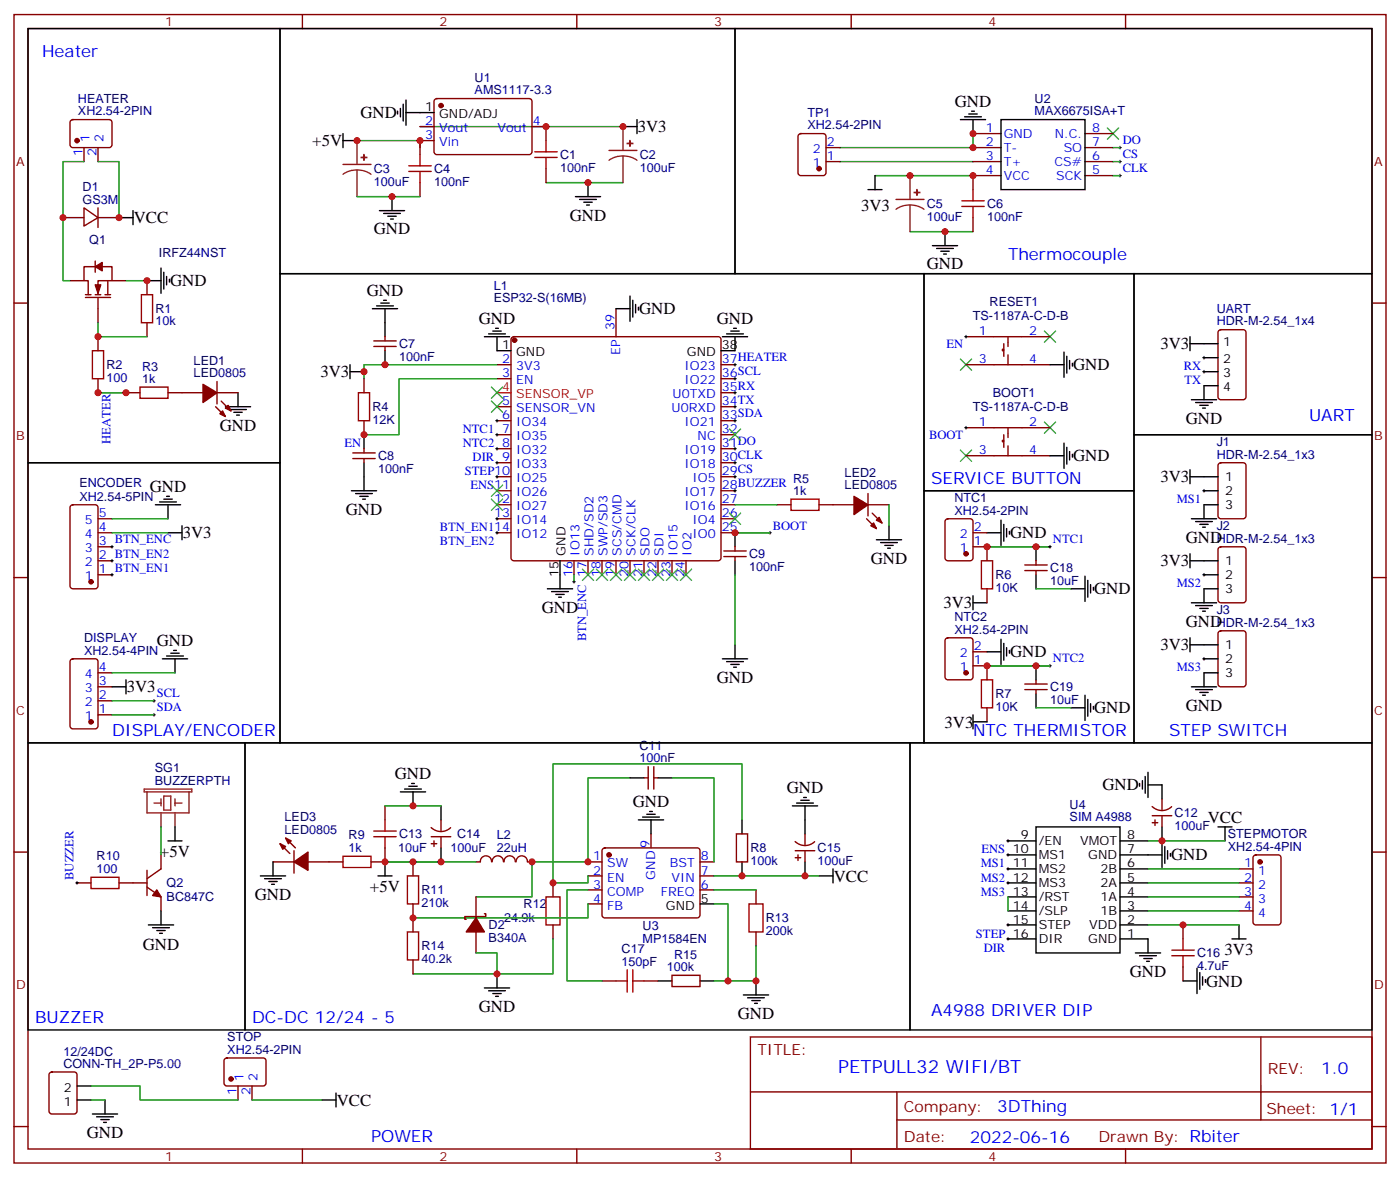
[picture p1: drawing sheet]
<svg xmlns="http://www.w3.org/2000/svg" width="353mm" height="297mm" viewBox="0 0 353 297" stroke-linecap="round" stroke-linejoin="round" font-family="sans-serif">
<g fill="none" stroke="#870000" stroke-width=".35">
<path d="M3.5 3.7h345.7v289.2h-345.7zM7.1 7.2h338.6v282.2h-338.6zM76.2 3.7v3.5M145.3 3.7v3.5M214.5 3.7v3.5M283.6 3.7v3.5M17.9 30.3l.4-.2h9.2a.71 .71 0 0 1 .7 .7v5.7l-.4 .6-9.5 .1-.5-.3-.2-.4v-5.7zM21.2 37.2v3.5M24.7 37.2v3.5M105.8 31.9h3.6M109.4 35.4h-3.6v3.5M109.6 25l.5-.2h23.2a.71 .71 0 0 1 .8 .7v12.7l-.5 .7h-23.5l-.5-.2-.2-.5v-12.7z"/>
<path d="M134.1 31.9h3.5v3.5M201.3 33.9l.5-.2h5.6a.71 .71 0 0 1 .7 .7v9.4l-.7 .4h-5.6l-.5-.2-.2-.5v-9.1zM208.1 37.2h3.6M245.2 33.7h7M245.2 37.2h7M273.4 33.7h7.1M273.4 37.2h7.1M15.9 54.8h5.3M21.2 52.4l3.5 2.4-3.5 2.1zM24.7 52.4v4.9M24.7 54.8h5.3M105.8 46v3.5"/>
<path d="M137.6 42.5v3.5M208.1 40.7h3.6M245.2 54.8v3.5M245.2 40.7h7M252.2 44.2h-7v3.6M273.4 40.7h7.1M273.4 44.2h7.1M3.5 76.3h3.6M17.6 70.7h3.6M21.5 74.9h6.4M21.5 74.2h1.4M24 67.2h-2.8v3.5h1v3.5"/>
<path d="M24 65.8v2.8M24 74.2h1.4M24.7 74.9v6.4M25.8 67.2h2.4v3.5h-3.5v3.5M26.5 74.2h1.4M27.2 70.7v3.5M28.2 70.7h3.5M37 70.7v3.5M155.2 77.8v7M345.7 76.3h3.5M24.7 84.8v3.5M24.7 95.4v3.5"/>
<path d="M31.7 98.9h3.6M37 81.3v3.5M42.3 98.9h8.9M54.7 98.9h5.3M54.7 96.1v5.6M91.7 95.4v3.5M94.2 87.3h5.6M94.2 85.9h5.6M97 84.8v1.1M97 87.3v1M125.2 91.9h3.6M125.2 95.4h3.6"/>
<path d="M129 85l.5-.2h51.5a.71 .71 0 0 1 .7 .7v55l-.3 .5-.4 .3h-51.5l-.5-.3-.2-.5v-55zM181.7 91.9h3.5M181.7 95.4h3.5M181.7 98.9h3.5M243.4 91.9h21.2M243.4 84.8h21.2M252.9 88h-.3v.3h.3M252.9 86.6v3.1M254 84.8v2.5M254 89.4v2.5M307.2 83.3l.4-.3h5.7a.71 .71 0 0 1 .7 .7l-.1 16.6-.6 .4h-5.7l-.5-.3-.2-.4v-16.3zM54.3 102.4l2.5 2.5"/>
<path d="M55.7 101l2.5 2.5M88.9 115.5h5.6M88.9 114.1h5.6M91.7 106v3.5M91.7 113v1.1M91.7 115.5v1.1M125.2 102.4h3.6M125.2 106h3.6M125.2 109.5h3.6M125.2 113h3.6M125.2 116.6h3.6M181.7 102.4h3.5"/>
<path d="M181.7 106h3.5M181.7 109.5h3.5M181.7 113h3.5M181.7 116.6h3.5M243.4 114.8h21.2M243.4 107.7h21.2M252.9 110.9h-.3v.4h.3M252.9 109.5v3.2M254 107.7v2.5M254 112.3v2.5M307.2 116.8l.4-.2h5.7a.71 .71 0 0 1 .7 .7l-.1 12.9-.6 .5h-5.7l-.5-.3-.2-.4v-12.7zM17.9 127.3l.4-.2h5.7a.71 .71 0 0 1 .7 .7l-.1 20.1-.6 .4h-5.7l-.5-.2-.2-.5v-19.8z"/>
<path d="M24.7 130.7h3.5M24.7 134.2h3.5M24.7 137.7h3.5M125.2 120.1h3.6M125.2 123.6h3.6M125.2 127.1h3.6M125.2 130.7h3.6M125.2 134.2h3.6M181.7 120.1h3.5M181.7 123.6h3.5M181.7 127.1h3.5M181.7 130.7h3.5"/>
<path d="M181.7 134.2h3.5M182.4 138.8h5.6M185.2 137.7v1.1M195.8 127.1h3.5M206.4 127.1h8.8M218.4 130.7l2.4 2.4M218.7 127.1h5.3M218.7 124.3v5.7M219.8 129.3l2.4 2.4M238.4 130.9l.4-.2h5.7a.71 .71 0 0 1 .7 .7l-.1 9.4-.6 .5h-5.7l-.5-.3-.2-.5v-9.1zM245.2 134.2h3.5M245.2 137.7h3.5v3.6"/>
<path d="M307.2 137.9l.4-.2h5.7a.71 .71 0 0 1 .7 .7l-.1 13-.6 .4h-5.7l-.5-.2-.2-.5v-12.7zM3.5 145.5h3.6M24.7 144.8h3.5M24.7 141.3h3.5M144.6 141.3v3.5M148.2 141.3v3.5M151.7 141.3v3.5M155.2 141.3v3.5M158.7 141.3v3.5M162.3 141.3v3.5M165.8 141.3v3.5M169.3 141.3v3.5"/>
<path d="M172.9 141.3v3.5M182.4 140.2h5.6M185.2 140.2v1.1M248.7 148.3v3.5M258.2 143.7h5.7M258.2 142.3h5.7M261.1 141.3v1M261.1 143.7v1.1M307.2 159.1l.4-.2h5.7a.71 .71 0 0 1 .7 .7l-.1 13-.6 .4h-5.7l-.5-.2-.2-.5v-12.7zM345.7 145.5h3.5M17.9 166.2l.4-.3h5.7a.71 .71 0 0 1 .7 .8l-.1 16.5-.6 .4h-5.7l-.5-.2-.2-.5v-16.2zM24.7 176.5h3.5"/>
<path d="M24.7 173h3.5M24.7 169.5h3.5M238.4 160.9l.4-.2h5.7a.71 .71 0 0 1 .7 .7l-.1 9.4-.6 .4h-5.7l-.5-.2-.2-.5v-9.1zM245.2 167.7h3.5v3.5M245.2 164.2h3.5M248.7 178.3v3.5M258.2 173.7h5.7M258.2 172.3h5.7M261.1 171.2v1.1M261.1 173.7v1.1M24.7 180.1h3.5M162.3 195.9h1"/>
<path d="M163.3 193.1v5.7M164.7 193.1v5.7M164.7 195.9h1.1M3.5 214.6h3.6M37 219.2v6.4M40.6 215.3v3.6l-3.6 2.4M68.8 217.1h5.3M70.6 212.5l2.4 2.5M72 211.1l2.4 2.5M74.1 214.3v5.6M77.6 217.1h8.8M97 203v3.5"/>
<path d="M97 213.6v3.5h-3.5M104.1 217.1v3.5M108.6 208.4a3.5 3.5 0 0 0 5 .1M108.7 210.7h4.9M108.7 212.5h1.4M109.4 211.8v1.4M111.1 206.5v2.8M111.1 210.7v2.9M123.9 217.1a1.41 1.41 0 0 0-1.4-1.5 1.41 1.41 0 0 0-1.5 1.5h-1.1M124 217.1a1.41 1.41 0 0 1 1.4-1.5 1.41 1.41 0 0 1 1.4 1.5M127 217.1a1.41 1.41 0 0 1 1.4-1.5 1.41 1.41 0 0 1 1.4 1.5M130.1 217.1a1.41 1.41 0 0 1 1.4-1.5 1.41 1.41 0 0 1 1.4 1.5"/>
<path d="M133 217.1h1.1M148.2 217.1h3.5M151.9 213.8l.5-.2h23.3a.71 .71 0 0 1 .7 .7v16.2l-.2 .5-.5 .2h-23.3l-.5-.2-.2-.5v-16.2zM164 210v3.6M176.4 217.1h3.5M185.6 210h2.8v7.1h-2.8zM200.4 212a3.5 3.5 0 0 0 4.9 0M200.4 214.3h4.9M200.4 216h1.4M201.1 215.3v1.4M202.8 210v2.9M202.8 214.3v2.8"/>
<path d="M290.3 203.2a3.5 3.5 0 0 0 4.9 0M290.3 205.5h5M290.3 207.2h1.4M291 206.5v1.4M292.8 201.2v2.8M292.8 205.5v2.8M312.2 218.9h3.5M316 215.5l.4-.2h5.7a.71 .71 0 0 1 .7 .7l-.1 16.5-.6 .5h-5.7l-.5-.3-.2-.4v-16.3zM345.7 214.6h3.5M19.4 222.4h3.5M30 222.4h7M37 223.4l3.6 2.5v3.5"/>
<path d="M104.1 227.7v7M119.9 225.9v5.3M119.9 234.7v5.3M122.1 230.2h.3v.7h-5.3v.7h.4M139.3 222.4v3.5M139.3 233v3.5M148.2 220.6h3.5M148.2 224.2h3.5M148.2 227.7h3.5M176.4 220.6h3.5M176.4 224.2h3.5M190.5 224.2v3.5"/>
<path d="M190.5 234.7v3.6M298.1 233v3.5M312.2 222.4h3.5M312.2 225.9h3.5M312.2 229.4h3.5M104.1 241.8v3.5M151.7 247.1h3.5M162.3 247.1h3.5M169.3 245.7h7.1v2.8h-7.1zM298.1 243.6v3.5M12.6 270.2l.5-.2h5.6a.71 .71 0 0 1 .7 .7l-.1 9.5-.6 .4h-5.6l-.5-.2-.3-.5v-9.2zM56.7 266.7l.4-.2h9.2a.71 .71 0 0 1 .7 .7v5.6l-.4 .7h-9.5l-.4-.2-.3-.5v-5.6z"/>
<path d="M60 273.5v3.6M63.5 273.5v3.6M189.1 261.2h156.6v28.2h-156.6zM189.1 275h156.5M226 275v14.2M317.7 261.2v20.9M3.5 283.8h3.6M76.2 289.4v3.5M145.3 289.4v3.5M214.5 289.4v3.5M226 282.1h119.6M283.6 289.4v3.5"/>
<path d="M345.7 283.8h3.5"/>
</g>
<g fill="#870000" stroke="#870000" stroke-width=".35">
<path d="M24 71.8h1.4l-.7 2.1z"/>
<path d="M24 67.2l1.8-1.1v2.1z"/>
<path d="M39.5 224.2l1.1 1.7-2.1-.3z"/>
<path d="M119.9 231.2l2.2 3.5h-4.6z"/>
<path d="M74.1 217.1l3.5-2.5v4.6z"/>
<path d="M72 211.1l1.4 .7-.7 .7z"/>
<path d="M70.6 212.5l1.4 .7-.7 .7z"/>
<path d="M51.2 96.8l3.5 2.1-3.5 2.5z"/>
<path d="M55.4 104.2l.7-.7 .7 1.4z"/>
<path d="M56.8 102.8l.7-.7 .7 1.4z"/>
<path d="M215.2 125l3.5 2.1-3.5 2.5z"/>
<path d="M219.4 132.4l.7-.7 .7 1.4z"/>
<path d="M220.8 131l.7-.7 .7 1.4z"/>
<circle cx="129.6" cy="85.7" r=".53"/>
<circle cx="111.1" cy="26.6" r=".53"/>
<circle cx="19.4" cy="35.4" r=".53"/>
<circle cx="22.9" cy="146.5" r=".53"/>
<circle cx="206.4" cy="42.5" r=".53"/>
<circle cx="243.4" cy="139.5" r=".53"/>
<circle cx="243.4" cy="169.5" r=".53"/>
<circle cx="22.9" cy="181.8" r=".53"/>
<circle cx="153.5" cy="215.3" r=".53"/>
<circle cx="317.5" cy="217.1" r=".53"/>
<circle cx="58.2" cy="271.8" r=".53"/>
</g>
<g fill="none" stroke="#000" stroke-width=".35">
<path d="M7.1 7.2h63.5v109.4h-63.5zM70.6 7.2h114.6v61.7h-114.6zM185.2 7.2h160.5v61.7h-160.5zM86.4 35.4h3.6M86.4 33.7v3.5M100.2 28v.7M100.9 27.3v2.1M101.6 26.2v4.3M102.3 28.4h7.1M102.3 25.2v6.3M157 31.9h3.5M160.5 30.1v3.6"/>
<path d="M242 30.1h6.4M243.1 29.4h4.2M244.1 28.7h2.1M244.8 28h.7M245.2 30.1v3.6M252.2 30.1h21.2v17.7h-21.2zM30 54.8h3.5M33.5 53.1v3.5M95.6 53.1h6.4M96.7 53.8h4.2M97.7 54.5h2.1M98.4 55.2h.7"/>
<path d="M98.8 49.5v3.6M145 49.5h6.3M146 50.2h4.3M147.1 50.9h2.1M147.8 51.6h.7M148.2 46v3.5M218.7 47.8h3.5M220.5 44.2v3.6M238.1 58.3v3.6M37 70.7h3.6M40.6 67.5v6.4M41.3 68.6v4.2"/>
<path d="M42 69.6v2.2M42.7 70.3v.7M70.6 68.9h162.2v118.2h-162.2zM93.8 77.8h6.4M94.9 77h4.2M96 76.3h2.1M96.7 75.6h.7M97 77.8v7M155.2 77.8h3.5M158.7 74.6v6.3M159.5 75.6v4.3M160.2 76.7v2.1"/>
<path d="M160.9 77.4v.7M232.8 68.9h53v54.7h-53zM234.9 61.9h6.4M236 62.6h4.2M237.1 63.3h2.1M237.8 64h.7M285.8 68.9h59.9v40.6h-59.9zM60 98.9v3.5M88.2 93.6h3.5M88.2 91.9v3.5M97 88.3v3.6M122.1 84.8h6.3"/>
<path d="M123.1 84.1h4.3M124.2 83.4h2.1M124.9 82.7h.7M125.2 84.8v3.5h3.6M182 84.8h6.4M183.1 84.1h4.2M184.1 83.4h2.2M184.9 82.7h.7M185.2 84.8v3.5h-3.5M264.6 91.9h3.5M268.1 88.7v6.3M268.8 89.7v4.3"/>
<path d="M269.5 90.8v2.1M270.2 91.5v.7M299.9 84.8v3.5M299.9 86.6h7M303.4 93.6h3.5M303.4 90.1h3.5M306.9 97.2h-3.5v3.5M7.1 116.6h63.5v70.5h-63.5zM56.8 102.4h6.3M57.9 103.2h4.2M58.9 103.9h2.1M59.6 104.6h.7"/>
<path d="M91.7 109.5v3.5M91.7 116.6v7M264.6 114.8h3.5M268.1 111.6v6.4M268.8 112.7v4.2M269.5 113.7v2.2M270.2 114.4v.7M285.8 109.5h59.9v77.6h-59.9zM299.9 118.3v3.5M300.2 100.7h6.4M301.3 101.4h4.2M302.3 102.1h2.1"/>
<path d="M303 102.8h.7M39.2 127.1h6.3M40.2 126.4h4.2M41.3 125.7h2.1M42 125h.7M42.3 134.2h3.6M42.3 127.1v3.6M45.9 132.4v3.6M88.5 123.6h6.4M89.6 124.3h4.2M90.7 125h2.1M91.4 125.7h.7"/>
<path d="M185.2 134.2v3.5M220.8 136h6.4M221.9 136.7h4.2M223 137.4h2.1M223.7 138.1h.7M224 132.4v3.6M232.8 123.6h53v63.5h-53zM248.7 134.2h3.5M252.2 131v6.4M252.9 132.1v4.2M253.6 133.1v2.2M254.4 133.8v.7"/>
<path d="M261.1 137.7v3.6M299.9 120.1h7M299.9 139.5v3.5M300.2 130.7h6.4M301.3 131.4h4.2M302.3 132.1h2.1M303 132.8h.7M303.4 123.6h3.5M306.9 127.1h-3.5v3.6M137.9 148.3h6.4M139 149h4.2M140.1 149.7h2.1"/>
<path d="M140.8 150.4h.7M141.1 141.3v7M185.2 141.3v3.5M245.2 150.1v3.5M245.2 151.8h3.5M261.1 144.8v3.5M269.9 148.3h3.5M273.4 145.1v6.4M274.1 146.2v4.2M274.8 147.2v2.2M275.5 148v.7M299.9 141.3h7"/>
<path d="M300.2 151.8h6.4M301.3 152.5h4.2M302.3 153.2h2.1M303 154h.7M303.4 144.8h3.5M306.9 148.3h-3.5v3.5M28.2 173h3.5M31.7 171.2v3.6M40.9 165.9h6.4M42 165.2h4.2M43 164.5h2.2M43.7 163.8h.7"/>
<path d="M44.1 165.9v3.6M182 165.9h6.4M183.1 166.7h4.2M184.1 167.4h2.2M184.9 168.1h.7M185.2 162.4v3.5M248.7 164.2h3.5M252.2 161v6.4M252.9 162.1v4.2M253.6 163.1v2.1M254.4 163.8v.7M261.1 167.7v3.5"/>
<path d="M261.1 174.8v3.5M269.9 178.3h3.5M273.4 175.1v6.4M274.1 176.2v4.2M274.8 177.2v2.2M275.5 177.9v.7M299.9 162.4h7M299.9 160.7v3.5M300.2 173h6.4M301.3 173.7h4.2M302.3 174.4h2.1M303 175.1h.7"/>
<path d="M303.4 165.9h3.5M306.9 169.5h-3.5v3.5M7.1 187.1h54.6v72.3h-54.6zM61.7 187.1h167.6v72.3h-167.6zM100.9 199.5h6.3M102 198.8h4.2M103 198h2.1M103.7 197.3h.7M104.1 199.5v3.5M158.7 195.9h3.6M165.8 195.9h3.5M229.3 187.1h116.4v72.3h-116.4z"/>
<path d="M245.2 180.1v3.5M245.2 181.8h3.5M287.2 197.3v.7M287.9 196.6v2.2M288.6 195.6v4.2M289.3 197.7h3.5v3.5M289.3 194.5v6.4M42.3 211.8h3.6M44.1 208.3v3.5M68.8 217.1v3.5M97 217.1v3.5M111.1 203v3.5"/>
<path d="M111.1 213.6v3.5M160.9 206.5h6.3M161.9 205.8h4.3M163 205.1h2.1M163.7 204.4h.7M164 206.5v3.5M187 206.5v3.5M187 217.1v3.5M199.7 203h6.3M200.7 202.3h4.3M201.8 201.6h2.1M202.5 200.9h.7"/>
<path d="M202.8 203v7M202.8 217.1v3.5M209.9 218.9v3.5M254 211.8h7.1M254 218.9h7.1M254 215.3h7.1M261.1 208.3h21.1v31.7h-21.1zM282.2 211.8h7.1M282.2 218.9h7.1M282.2 215.3h10.6M292.8 208.3v3.5M292.8 212.2v6.3"/>
<path d="M293.5 213.2v4.3M294.2 214.3v2.1M294.9 215v.7M306.9 208.3h3.5M308.7 208.3v3.5M37.4 233h6.3M38.5 233.7h4.2M39.5 234.4h2.1M40.2 235.1h.7M40.6 229.4v3.6M65.6 220.6h6.4M66.7 221.3h4.2"/>
<path d="M67.7 222h2.1M68.4 222.7h.7M95.2 220.6h3.6M176.4 227.7h3.5M206.4 220.6h3.5M254 233h7.1M254 236.5h7.1M254 229.4h7.1M254 225.9h7.1M254 222.4h7.1M282.2 233h7.1M282.2 236.5h7.1v3.5"/>
<path d="M282.2 229.4h7.1M282.2 225.9h7.1M282.2 222.4h7.1M310.4 236.5h3.6M312.2 233v3.5M122.1 248.8h6.3M123.1 249.6h4.3M124.2 250.3h2.1M124.9 251h.7M125.2 245.3v3.5M165.8 247.1h3.5M176.4 247.1h3.5"/>
<path d="M187.3 250.6h6.4M188.4 251.3h4.2M189.4 252h2.2M190.1 252.7h.8M190.5 247.1v3.5M286.1 240h6.4M287.2 240.7h4.2M288.2 241.4h2.1M288.9 242.1h.7M298.1 247.1h3.5M301.6 243.9v6.4M302.3 245v4.2"/>
<path d="M303 246v2.1M303.7 246.7v.7M19.4 277.1h3.5M19.4 273.5h3.5M26.5 277.1v3.5M81.1 277.1h3.6M84.7 275.3v3.5M23.3 280.6h6.3M24.3 281.3h4.3M25.4 282h2.1M26.1 282.7h.7"/>
</g>
<path d="M125.2 98.9h3.6" fill="none" stroke="#f00" stroke-width=".35"/>
<g fill="none" stroke="#000" stroke-width=".25">
<path d="M281.9 37.2h.7M282.2 36.8v.7M281.9 40.7h.7M281.9 44.2h.7M282.2 40.4v.7M282.2 43.9v.7M24.3 98.9h.7M24.7 98.6v.7M184.9 91.9h.7M184.9 95.4h.7M184.9 98.9h.7M185.2 91.5v.7"/>
<path d="M185.2 95v.7M185.2 98.6v.7M243.1 84.8h.7M243.4 84.5v.7M303 90.1h.7M303 93.6h.7M303.4 89.7v.8M303.4 93.3v.7M91.4 109.5h.7M91.7 109.1v.8M124.9 113h.7M124.9 116.6h.7"/>
<path d="M124.9 106h.7M124.9 109.5h.7M125.2 105.6v.7M125.2 109.1v.8M125.2 112.7v.7M125.2 116.2v.7M125.2 119.7v.7M184.9 113h.7M184.9 116.6h.7M184.9 102.4h.7M184.9 106h.7M185.2 102.1v.7"/>
<path d="M185.2 105.6v.7M185.2 112.7v.7M185.2 116.2v.7M185.2 119.7v.7M243.1 107.7h.7M243.4 107.4v.7M27.9 137.7h.7M28.2 137.4v.7M124.9 130.7h.7M124.9 134.2h.7M124.9 120.1h.7M125.2 130.3v.7"/>
<path d="M125.2 133.8v.7M184.9 120.1h.7M184.9 123.6h.7M185.2 123.3v.7M193.7 134.2h.7M194 133.8v.7M264.2 137.7h.7M264.6 137.4v.7M303 123.6h.7M303.4 123.3v.7M27.9 141.3h.7M27.9 144.8h.7"/>
<path d="M28.2 140.9v.7M28.2 144.4v.7M144.3 146.5h.7M144.6 146.2v.7M303 144.8h.7M303.4 144.4v.7M38.5 176.5h.7M38.8 176.2v.7M38.8 179.7v.7M264.2 167.7h.7M264.6 167.4v.7M303 165.9h.7"/>
<path d="M303.4 165.6v.7M38.5 180.1h.7M253.6 211.8h.8M253.6 215.3h.8M253.6 218.9h.8M254 211.5v.7M254 215v.7M254 218.5v.7M19 222.4h.8M19.4 222v.7M253.6 222.4h.8M253.6 233h.8"/>
<path d="M253.6 236.5h.8M254 222v.7M254 232.6v.7M254 236.1v.8"/>
</g>
<g fill="none" stroke="#008700" stroke-width=".35">
<path d="M90 35.4h15.8v1.8M105.8 31.9h51.2M245.2 33.7v3.5h-33.5M280.5 37.2h1.7M21.2 40.7h-5.3v30h1.7M24.7 40.7h5.3v14.1M90 49.5h15.8M137.6 46h19.4M211.7 40.7h33.5M220.5 44.2h24.7M229.3 58.3h15.9M280.5 40.7h1.7"/>
<path d="M280.5 44.2h1.7M31.7 70.7h5.3M24.7 81.3v3.5h12.3M24.7 98.9h7M125.2 95.4h-24.7v14.1h-8.8M125.2 91.9h-33.5v3.5M28.2 134.2h14.1M28.2 130.7h14.1M185.2 134.2h8.8M185.2 127.1h10.6M224 127.1v5.3M248.7 137.7h15.9"/>
<path d="M144.6 144.8v1.7M185.2 144.8v17.6M261.1 148.3h8.8M28.2 169.5h15.9M28.2 176.5h10.6M248.7 167.7h15.9M261.1 178.3h8.8M28.2 180.1h10.6M158.7 195.9h-10.5v21.2h-14.1v8.8h-14.2M169.3 195.9h10.6v21.2M40.6 208.3v7M97 217.1h22.9"/>
<path d="M97 203h14.1M187 206.5v-14.1h-47.7v30h8.9v-1.8M289.3 218.9h22.9M289.3 211.8h19.4M139.3 236.5v8.8h-35.2M148.2 224.2h-5.3v22.9h8.8M148.2 227.7v3.5h-44.1M179.9 227.7h3.5v19.4M179.9 220.6h26.5M179.9 224.2h10.6M190.5 238.3v8.8h-10.6M254 225.9v3.5"/>
<path d="M289.3 222.4h22.9M289.3 225.9h22.9M289.3 229.4h22.9M289.3 233h22.9M119.9 240h5.3v5.3M22.9 273.5h12.4v3.6h24.7M22.9 277.1h3.6M63.5 277.1h17.6"/>
</g>
<g fill="none" stroke="#a10000" stroke-width=".35">
<path d="M105.8 38.9v2.9M134.8 38.2h5.6M134.8 39.7h5.6M137.6 35.4v2.8M137.6 39.7v2.8M103 43.2h5.7M103 41.8h5.7M105.8 43.2v2.8M242.4 52h5.6M242.4 50.6h5.6M245.2 47.8v2.8M245.2 52v2.8"/>
<path d="M35.6 74.2h2.9v7.1h-2.9zM23.3 88.3h2.8v7.1h-2.8zM35.3 97.5h7v2.8h-7zM90.3 98.9h2.8v7.1h-2.8zM199.3 125.7h7.1v2.9h-7.1zM247.3 141.3h2.8v7h-2.8zM247.3 171.2h2.8v7.1h-2.8zM86.4 215.7h7.1v2.8h-7.1zM94.2 209.3h5.6M94.2 210.7h5.6M97 206.5v2.8M97 210.7v2.9"/>
<path d="M22.9 221h7.1v2.8h-7.1zM102.7 220.6h2.8v7.1h-2.8zM102.7 234.7h2.8v7.1h-2.8zM137.6 225.9h3.5v7.1h-3.5zM188.7 227.7h3.6v7h-3.6zM295.3 239.3h5.6M298.1 236.5v2.8M155.2 247.1h2.8M158 244.3v5.6M159.5 247.1h2.8M159.5 244.3v5.6M295.3 240.7h5.6"/>
<path d="M298.1 240.7v2.9"/>
</g>
<g fill="none" stroke="#8c2424" stroke-width=".35">
<path d="M90 35.4v6M153.5 37.9h7M157 39.3l-1.9 .2-1.6 .9M157 39.3l1.8 .2 1.7 .9M157 31.9v6M157 39.3v6.7M86.4 41.4h7.1M90 42.8l-1.9 .3-1.7 .8M90 42.8l1.8 .3 1.7 .8M90 42.8v6.7M225.8 50.2h7M229.3 51.6l-1.8 .3-1.7 .8"/>
<path d="M229.3 51.6l1.9 .3 1.6 .8M229.3 44.2v6M229.3 51.6v6.7M36.3 198.8h12v.7h-12zM37 199.5v5.3h10.6v-5.3M38.8 202.3h1.8M40.6 201.2v1.8M40.6 204.8v3.5M41.3 200.5h1.7v3.5h-1.7zM44.1 202.3h1.8M44.1 201.2v1.8M44.1 204.8v3.5"/>
</g>
<g fill="#8c2424" stroke="#8c2424" stroke-width=".35">
<path d="M158 36.1l1.5 .1z"/>
<path d="M158.7 35.4v1.4z"/>
<path d="M91 39.7h1.4z"/>
<path d="M91.7 38.9v1.5z"/>
<path d="M230.4 48.5h1.4z"/>
<path d="M231 47.8l.1 1.4z"/>
</g>
<g fill="none" stroke="#3c3" stroke-width=".35">
<path d="M279 32.2l2.9 2.9M281.9 32.2l-2.9 2.9M123.8 97.5l2.8 2.8M126.6 97.5l-2.8 2.8M242 90.5l2.8 2.8M244.8 90.5l-2.8 2.8M263.2 83.4l2.8 2.8M266 83.4l-2.8 2.8M123.8 101l2.8 2.9M126.6 101l-2.8 2.9M183.8 108.1l2.8 2.8M186.6 108.1l-2.8 2.8"/>
<path d="M242 113.4l2.8 2.8M244.8 113.4l-2.8 2.8M263.2 106.3l2.8 2.8M266 106.3l-2.8 2.8M123.8 125.7l2.8 2.9M123.8 122.2l2.8 2.8M126.6 125.7l-2.8 2.9M126.6 122.2l-2.8 2.8M183.8 129.3l2.8 2.8M186.6 129.3l-2.8 2.8M146.8 143.4l2.8 2.8M149.6 143.4l-2.8 2.8"/>
<path d="M150.3 143.4l2.8 2.8M153.1 143.4l-2.8 2.8M153.8 143.4l2.8 2.8M156.6 143.4l-2.8 2.8M157.3 143.4l2.9 2.8M160.2 143.4l-2.9 2.8M160.9 143.4l2.8 2.8M163.7 143.4l-2.8 2.8M164.4 143.4l2.8 2.8M167.2 143.4l-2.8 2.8M167.9 143.4l2.8 2.8M170.7 143.4l-2.8 2.8"/>
<path d="M171.4 143.4l2.9 2.8M174.3 143.4l-2.9 2.8"/>
</g>
<g fill="#c00">
<circle cx="91.7" cy="109.5" r=".88"/>
<circle cx="91.7" cy="93.6" r=".88"/>
<circle cx="97" cy="91.9" r=".88"/>
<circle cx="90" cy="35.4" r=".88"/>
<circle cx="157" cy="31.9" r=".88"/>
<circle cx="105.8" cy="35.4" r=".88"/>
<circle cx="148.2" cy="46" r=".88"/>
<circle cx="137.6" cy="31.9" r=".88"/>
<circle cx="98.8" cy="49.5" r=".88"/>
<circle cx="245.2" cy="37.2" r=".88"/>
<circle cx="245.2" cy="33.7" r=".88"/>
<circle cx="238.1" cy="58.3" r=".88"/>
<circle cx="229.3" cy="44.2" r=".88"/>
<circle cx="245.2" cy="44.2" r=".88"/>
<circle cx="185.2" cy="134.2" r=".88"/>
<circle cx="248.7" cy="137.7" r=".88"/>
<circle cx="24.7" cy="84.8" r=".88"/>
<circle cx="37" cy="70.7" r=".88"/>
<circle cx="30" cy="54.8" r=".88"/>
<circle cx="15.9" cy="54.8" r=".88"/>
<circle cx="248.7" cy="167.7" r=".88"/>
<circle cx="148.2" cy="217.1" r=".88"/>
<circle cx="187" cy="220.6" r=".88"/>
<circle cx="190.5" cy="247.1" r=".88"/>
<circle cx="183.4" cy="247.1" r=".88"/>
<circle cx="139.3" cy="222.4" r=".88"/>
<circle cx="202.8" cy="220.6" r=".88"/>
<circle cx="111.1" cy="217.1" r=".88"/>
<circle cx="97" cy="217.1" r=".88"/>
<circle cx="104.1" cy="217.1" r=".88"/>
<circle cx="104.1" cy="231.2" r=".88"/>
<circle cx="104.1" cy="203" r=".88"/>
<circle cx="125.2" cy="245.3" r=".88"/>
<circle cx="134.1" cy="217.1" r=".88"/>
<circle cx="24.7" cy="98.9" r=".88"/>
<circle cx="31.8" cy="98.9" r=".88"/>
<circle cx="298.1" cy="233" r=".88"/>
<circle cx="292.8" cy="211.8" r=".88"/>
<circle cx="261.1" cy="137.7" r=".88"/>
<circle cx="261.1" cy="167.7" r=".88"/>
</g>
<text font-size="4.6" fill="#00f" x="211.2" y="270.2">PETPULL32 WIFI/BT</text>
<g font-size="4.2" fill="#00f">
<text x="10.6" y="14.3">Heater</text>
<text x="254" y="65.4">Thermocouple</text>
<text x="329.8" y="106">UART</text>
<text x="234.6" y="121.8">SERVICE BUTTON</text>
<text x="28.2" y="185.3">DISPLAY/ENCODER</text>
<text x="245.2" y="185.3">NTC THERMISTOR</text>
<text x="294.6" y="185.3">STEP SWITCH</text>
<text x="8.8" y="257.7">BUZZER</text>
<text x="63.5" y="257.7">DC-DC 12/24 - 5</text>
<text x="234.6" y="255.9">A4988 DRIVER DIP</text>
<text x="332.9" y="270.5">1.0</text>
<text x="251.3" y="280">3DThing</text>
<text x="93.5" y="287.7">POWER</text>
<text x="244.3" y="287.8">2022-06-16</text>
</g>
<g font-size="4.2">
<text x="90.8" y="29.8">GND</text>
<text x="240.6" y="26.9">GND</text>
<text x="160.7" y="33.3">3V3</text>
<text x="78.7" y="36.9">+5V</text>
<text x="217" y="53.1">3V3</text>
<text x="33.7" y="56.2">VCC</text>
<text x="94.2" y="59.1">GND</text>
<text x="143.6" y="55.6">GND</text>
<text x="233.5" y="67.9">GND</text>
<text x="42.9" y="72.1">GND</text>
<text x="92.4" y="74.5">GND</text>
<text x="120.6" y="81.6">GND</text>
<text x="161" y="79.2">GND</text>
<text x="180.6" y="81.6">GND</text>
<text x="292.4" y="88">3V3</text>
<text x="80.7" y="95">3V3</text>
<text x="270.4" y="93.3">GND</text>
<text x="298.8" y="106.7">GND</text>
<text x="55.4" y="108.5">GND</text>
<text x="270.4" y="116.2">GND</text>
<text x="37.7" y="124">GND</text>
<text x="292.4" y="121.5">3V3</text>
<text x="87.1" y="129.6">GND</text>
<text x="46" y="135.6">3V3</text>
<text x="254.5" y="135.6">GND</text>
<text x="298.8" y="136.7">GND</text>
<text x="219.4" y="142">GND</text>
<text x="292.4" y="142.7">3V3</text>
<text x="275.7" y="149.7">GND</text>
<text x="136.5" y="154.4">GND</text>
<text x="237.7" y="153.2">3V3</text>
<text x="298.8" y="157.9">GND</text>
<text x="39.5" y="162.8">GND</text>
<text x="254.5" y="165.6">GND</text>
<text x="292.4" y="163.8">3V3</text>
<text x="180.6" y="172">GND</text>
<text x="31.9" y="174.4">3V3</text>
<text x="275.7" y="179.7">GND</text>
<text x="298.8" y="179.1">GND</text>
<text x="238" y="183.3">3V3</text>
<text x="99.5" y="196.3">GND</text>
<text x="159.5" y="203.3">GND</text>
<text x="198.3" y="199.8">GND</text>
<text x="277.8" y="199.1">GND</text>
<text x="304.3" y="207.2">VCC</text>
<text x="40.3" y="216">+5V</text>
<text x="295.1" y="216.7">GND</text>
<text x="64.2" y="226.7">GND</text>
<text x="93.2" y="224.6">+5V</text>
<text x="210.1" y="222">VCC</text>
<text x="36" y="239.2">GND</text>
<text x="308.6" y="240.5">3V3</text>
<text x="284.7" y="246">GND</text>
<text x="303.9" y="248.5">GND</text>
<text x="120.6" y="254.9">GND</text>
<text x="185.9" y="256.7">GND</text>
<text x="84.8" y="278.5">VCC</text>
<text x="21.9" y="286.6">GND</text>
</g>
<g font-size="3.9" fill="#800">
<text x="190.9" y="265.8">TITLE:</text>
<text x="319.5" y="270.5">REV:</text>
<text x="227.8" y="280">Company:</text>
<text x="319.1" y="280.6">Sheet: 1/1</text>
<text x="227.8" y="287.7">Date:</text>
<text x="276.8" y="287.7">Drawn By: Rbiter</text>
</g>
<g font-size="3.2" fill="#800">
<text x="41.6" y="6.7">1</text>
<text x="110.8" y="6.7">2</text>
<text x="179.9" y="6.7">3</text>
<text x="249.1" y="6.7">4</text>
<text x="4.1" y="41.8">A</text>
<text x="346.3" y="41.8">A</text>
<text x="4.1" y="110.9">B</text>
<text x="346.3" y="110.9">B</text>
<text x="4.1" y="180.1">C</text>
<text x="346.3" y="180.1">C</text>
<text x="4.1" y="249.2">D</text>
<text x="346.3" y="249.2">D</text>
<text x="41.6" y="292.4">1</text>
<text x="110.8" y="292.4">2</text>
<text x="179.9" y="292.4">3</text>
<text x="249.1" y="292.4">4</text>
</g>
<g font-size="3.2" fill="#000080">
<text x="119.6" y="23.7">AMS1117-3.3</text>
<text x="119.6" y="20.7">U1</text>
<text x="19.6" y="29.1">XH2.54-2PIN</text>
<text x="19.6" y="25.9">HEATER</text>
<text x="203.4" y="29.5">TP1</text>
<text x="260.7" y="29.1">MAX6675ISA+T</text>
<text x="260.7" y="25.9">U2</text>
<text x="203.4" y="32.6">XH2.54-2PIN</text>
<text x="141.1" y="40.1">C1</text>
<text x="161.2" y="40.1">C2</text>
<text x="94.2" y="46.8">100uF</text>
<text x="94.2" y="43.6">C3</text>
<text x="109.4" y="46.8">100nF</text>
<text x="109.4" y="43.6">C4</text>
<text x="141.1" y="43.3">100nF</text>
<text x="161.2" y="43.3">100uF</text>
<text x="20.8" y="51.3">GS3M</text>
<text x="20.8" y="48.1">D1</text>
<text x="233.5" y="52.4">C5</text>
<text x="248.7" y="52.4">C6</text>
<text x="233.5" y="55.6">100uF</text>
<text x="248.7" y="55.6">100nF</text>
<text x="22.5" y="61.5">Q1</text>
<text x="40" y="64.7">IRFZ44NST</text>
<text x="124.4" y="76">ESP32-S(16MB)</text>
<text x="124.4" y="72.9">L1</text>
<text x="249.4" y="77.1">RESET1</text>
<text x="39.2" y="82">10k</text>
<text x="39.2" y="78.8">R1</text>
<text x="245.1" y="80.6">TS-1187A-C-D-B</text>
<text x="306.6" y="82">HDR-M-2.54_1x4</text>
<text x="306.6" y="78.9">UART</text>
<text x="100.5" y="87.7">C7</text>
<text x="26.8" y="92.9">R2</text>
<text x="35.8" y="93.4">R3</text>
<text x="48.8" y="95">LED0805</text>
<text x="48.8" y="91.9">LED1</text>
<text x="100.5" y="90.9">100nF</text>
<text x="26.8" y="96.1">100</text>
<text x="35.8" y="96.4">1k</text>
<text x="250.2" y="100.1">BOOT1</text>
<text x="93.8" y="106.7">12K</text>
<text x="93.8" y="103.6">R4</text>
<text x="245.1" y="103.5">TS-1187A-C-D-B</text>
<text x="306.6" y="112.4">J1</text>
<text x="95.2" y="119.1">100nF</text>
<text x="95.2" y="115.9">C8</text>
<text x="306.6" y="115.5">HDR-M-2.54_1x3</text>
<text x="20" y="122.7">ENCODER</text>
<text x="199.8" y="124.7">1k</text>
<text x="199.8" y="121.6">R5</text>
<text x="212.8" y="123.3">LED0805</text>
<text x="212.8" y="120.2">LED2</text>
<text x="20" y="126.1">XH2.54-5PIN</text>
<text x="240.5" y="129.6">XH2.54-2PIN</text>
<text x="240.5" y="126.6">NTC1</text>
<text x="306.6" y="136.7">HDR-M-2.54_1x3</text>
<text x="306.6" y="133.6">J2</text>
<text x="188.7" y="143.8">100nF</text>
<text x="188.7" y="140.6">C9</text>
<text x="250.8" y="149.1">10K</text>
<text x="250.8" y="145.9">R6</text>
<text x="264.6" y="147.3">10uF</text>
<text x="264.6" y="144.2">C18</text>
<text x="306.6" y="154.7">J3</text>
<text x="21.2" y="161.7">DISPLAY</text>
<text x="240.5" y="159.6">XH2.54-2PIN</text>
<text x="240.5" y="156.5">NTC2</text>
<text x="306.6" y="157.8">HDR-M-2.54_1x3</text>
<text x="21.2" y="164.9">XH2.54-4PIN</text>
<text x="250.8" y="179.1">10K</text>
<text x="250.8" y="175.9">R7</text>
<text x="264.6" y="177.3">10uF</text>
<text x="264.6" y="174.1">C19</text>
<text x="161.1" y="188.9">C11</text>
<text x="39" y="197.7">BUZZERPTH</text>
<text x="39" y="194.3">SG1</text>
<text x="161.1" y="192.1">100nF</text>
<text x="269.5" y="203.8">U4</text>
<text x="71.7" y="206.9">LED3</text>
<text x="269.5" y="206.9">SIM A4988</text>
<text x="296" y="209">100uF</text>
<text x="296" y="205.9">C12</text>
<text x="71.7" y="210">LED0805</text>
<text x="87.9" y="214.6">1k</text>
<text x="87.9" y="211.5">R9</text>
<text x="100.3" y="214.7">10uF</text>
<text x="100.5" y="211.2">C13</text>
<text x="113.5" y="214.7">100uF</text>
<text x="115.2" y="211.2">C14</text>
<text x="125.2" y="214.5">22uH</text>
<text x="125.2" y="211.4">L2</text>
<text x="189.1" y="214.7">R8</text>
<text x="206" y="214.7">C15</text>
<text x="309.4" y="214.3">XH2.54-4PIN</text>
<text x="309.4" y="211.1">STEPMOTOR</text>
<text x="24.4" y="219.9">100</text>
<text x="24.4" y="216.6">R10</text>
<text x="189.1" y="217.9">100k</text>
<text x="206" y="217.9">100uF</text>
<text x="42" y="226.8">BC847C</text>
<text x="42" y="223.5">Q2</text>
<text x="106.2" y="225.3">R11</text>
<text x="106.2" y="228.4">210k</text>
<text x="127" y="232.3">24.9k</text>
<text x="131.9" y="228.8">R12</text>
<text x="193" y="232.3">R13</text>
<text x="106.2" y="239.4">R14</text>
<text x="123.1" y="237.3">B340A</text>
<text x="123.1" y="234.1">D2</text>
<text x="161.9" y="237.6">MP1584EN</text>
<text x="161.9" y="234.3">U3</text>
<text x="193" y="235.5">200k</text>
<text x="106.2" y="242.6">40.2k</text>
<text x="156.6" y="243.2">150pF</text>
<text x="156.6" y="240">C17</text>
<text x="168.1" y="244.7">100k</text>
<text x="169.8" y="241.4">R15</text>
<text x="301.6" y="244.3">4.7uF</text>
<text x="301.6" y="241.2">C16</text>
<text x="57.3" y="262.3">STOP</text>
<text x="16" y="269">CONN-TH_2P-P5.00</text>
<text x="16" y="265.9">12/24DC</text>
<text x="57.3" y="265.4">XH2.54-2PIN</text>
</g>
<g font-size="3.2">
<text x="107.2" y="28">1</text>
<text x="110.7" y="29.8">GND/ADJ</text>
<text x="126.6" y="88">1</text>
<text x="130.1" y="89.7">GND</text>
<text x="173.1" y="89.7">GND</text>
<text x="181.9" y="88">38</text>
<text x="308.2" y="87.3">1</text>
<text x="308.2" y="91.5">2</text>
<text x="308.2" y="95">3</text>
<text x="308.2" y="98.6">4</text>
<text x="308.7" y="121.1">1</text>
<text x="308.7" y="124.7">2</text>
<text x="308.7" y="128.2">3</text>
<text x="142.5" y="139.9" transform="rotate(-90 142.5 139.9)">GND</text>
<text x="308.7" y="142.3">1</text>
<text x="140.8" y="145.5" transform="rotate(-90 140.8 145.5)">15</text>
<text x="308.7" y="149.4">3</text>
<text x="308.7" y="145.8">2</text>
<text x="308.7" y="163.5">1</text>
<text x="308.7" y="167">2</text>
<text x="308.7" y="170.5">3</text>
<text x="257.3" y="211.5">9</text>
<text x="261.8" y="212.9">/EN</text>
<text x="272.2" y="212.9">VMOT</text>
<text x="284" y="215">7</text>
<text x="284" y="211.5">8</text>
<text x="255.3" y="218.5">11</text>
<text x="261.8" y="216.4">MS1</text>
<text x="261.8" y="219.9">MS2</text>
<text x="274.2" y="216.4">GND</text>
<text x="277.3" y="219.9">2B</text>
<text x="284" y="218.5">6</text>
<text x="176.6" y="227.3">5</text>
<text x="255.3" y="222">12</text>
<text x="255.3" y="225.6">13</text>
<text x="261.8" y="223.4">MS3</text>
<text x="261.8" y="227">/RST</text>
<text x="277.3" y="227">1A</text>
<text x="277.3" y="223.4">2A</text>
<text x="284" y="225.6">4</text>
<text x="284" y="222">5</text>
<text x="167.8" y="229.1">GND</text>
<text x="255.3" y="229.1">14</text>
<text x="255.3" y="232.6">15</text>
<text x="261.8" y="230.5">/SLP</text>
<text x="277.3" y="230.5">1B</text>
<text x="284" y="232.6">2</text>
<text x="284" y="229.1">3</text>
<text x="261.8" y="234">STEP</text>
<text x="261.8" y="237.6">DIR</text>
<text x="274.2" y="237.6">GND</text>
<text x="274.5" y="234">VDD</text>
<text x="284" y="236.1">1</text>
<text x="16.1" y="275">2</text>
<text x="16.1" y="278.5">1</text>
</g>
<g font-size="3.2" fill="#00f">
<text x="22.6" y="35.9" transform="rotate(-90 22.6 35.9)">1</text>
<text x="26.1" y="35.9" transform="rotate(-90 26.1 35.9)">2</text>
<text x="107.2" y="31.5">2</text>
<text x="107.2" y="35.1">3</text>
<text x="110.7" y="33.3">Vout</text>
<text x="125.4" y="33.3">Vout</text>
<text x="134.2" y="31.5">4</text>
<text x="248.5" y="33.3">1</text>
<text x="252.9" y="34.7">GND</text>
<text x="265.8" y="34.7">N.C.</text>
<text x="275.2" y="33.3">8</text>
<text x="20.8" y="39.4" transform="rotate(-90 20.8 39.4)">1</text>
<text x="24.3" y="39.4" transform="rotate(-90 24.3 39.4)">2</text>
<text x="110.7" y="36.8">Vin</text>
<text x="204.8" y="38.6">2</text>
<text x="208.3" y="40.4">1</text>
<text x="208.3" y="36.8">2</text>
<text x="248.5" y="36.8">2</text>
<text x="248.5" y="40.4">3</text>
<text x="252.9" y="38.2">T-</text>
<text x="252.9" y="41.8">T+</text>
<text x="265.7" y="41.8">CS#</text>
<text x="268" y="38.2">SO</text>
<text x="275.2" y="40.4">6</text>
<text x="275.2" y="36.8">7</text>
<text x="282.9" y="36.3">DO</text>
<text x="282.9" y="39.8">CS</text>
<text x="204.8" y="42.1">1</text>
<text x="248.5" y="43.9">4</text>
<text x="252.9" y="45.3">VCC</text>
<text x="266.1" y="45.3">SCK</text>
<text x="275.2" y="43.9">5</text>
<text x="282.9" y="43.4">CLK</text>
<text x="154.9" y="83" transform="rotate(-90 154.9 83)">39</text>
<text x="156.3" y="89.4" transform="rotate(-90 156.3 89.4)">EP</text>
<text x="238.5" y="87.8">EN</text>
<text x="246.7" y="84.5">1</text>
<text x="259.3" y="84.5">2</text>
<text x="126.6" y="91.5">2</text>
<text x="126.6" y="95">3</text>
<text x="130.1" y="93.3">3V3</text>
<text x="172.5" y="93.3">IO23</text>
<text x="181.9" y="95">36SCL</text>
<text x="181.9" y="91.5">37HEATER</text>
<text x="246.7" y="91.5">3</text>
<text x="259.3" y="91.5">4</text>
<text x="298.3" y="93.2">RX</text>
<text x="130.1" y="96.8">EN</text>
<text x="169.5" y="100.3">U0TXD</text>
<text x="172.5" y="96.8">IO22</text>
<text x="181.9" y="98.6">35RX</text>
<text x="298.5" y="96.7">TX</text>
<text x="126.6" y="102.1">5</text>
<text x="126.6" y="105.6">6</text>
<text x="130.1" y="103.9">SENSOR_VN</text>
<text x="130.1" y="107.4">IO34</text>
<text x="169.2" y="103.9">U0RXD</text>
<text x="172.5" y="107.4">IO21</text>
<text x="181.9" y="105.6">33SDA</text>
<text x="181.9" y="102.1">34TX</text>
<text x="246.7" y="107.4">1</text>
<text x="259.3" y="107.4">2</text>
<text x="27.9" y="111.7" transform="rotate(-90 27.9 111.7)">HEATER</text>
<text x="86.8" y="112.5">EN</text>
<text x="116.6" y="109.1">NTC1</text>
<text x="116.6" y="112.6">NTC2</text>
<text x="126.6" y="109.1">7</text>
<text x="126.6" y="112.7">8</text>
<text x="130.1" y="110.9">IO35</text>
<text x="175.8" y="110.9">NC</text>
<text x="181.9" y="112.7">31DO</text>
<text x="181.9" y="109.1">32</text>
<text x="234.1" y="110.7">BOOT</text>
<text x="117.2" y="119.7">STEP10</text>
<text x="119.1" y="116.2">DIR 9</text>
<text x="130.1" y="114.4">IO32</text>
<text x="130.1" y="118">IO33</text>
<text x="172.5" y="118">IO18</text>
<text x="172.5" y="114.4">IO19</text>
<text x="181.9" y="119.7">29CS</text>
<text x="181.9" y="116.2">30CLK</text>
<text x="246.7" y="114.4">3</text>
<text x="259.3" y="114.4">4</text>
<text x="118.6" y="123.3">ENS11</text>
<text x="130.1" y="121.5">IO25</text>
<text x="130.1" y="125">IO26</text>
<text x="172.5" y="125">IO17</text>
<text x="174.5" y="121.5">IO5</text>
<text x="181.9" y="123.3">28BUZZER</text>
<text x="24.9" y="130.3">5</text>
<text x="124.6" y="126.8">12</text>
<text x="124.6" y="130.3">13</text>
<text x="130.1" y="128.6">IO27</text>
<text x="172.5" y="128.6">IO16</text>
<text x="181.9" y="130.3">26</text>
<text x="181.9" y="126.8">27</text>
<text x="296.5" y="126.8">MS1</text>
<text x="21.4" y="135.6">4</text>
<text x="21.4" y="132.1">5</text>
<text x="24.9" y="137.4">3 BTN_ENC</text>
<text x="24.9" y="133.8">4</text>
<text x="110.8" y="133.8">BTN_EN114</text>
<text x="110.8" y="137.3">BTN_EN2</text>
<text x="130.1" y="132.1">IO14</text>
<text x="130.1" y="135.6">IO12</text>
<text x="174.5" y="135.6">IO0</text>
<text x="174.5" y="132.1">IO4</text>
<text x="181.9" y="133.8">25</text>
<text x="194.7" y="133.5">BOOT</text>
<text x="241.9" y="135.6">2</text>
<text x="245.4" y="137.4">1</text>
<text x="245.4" y="133.8">2</text>
<text x="265.3" y="136.7">NTC1</text>
<text x="21.4" y="142.7">2</text>
<text x="21.4" y="139.1">3</text>
<text x="24.9" y="140.9">2 BTN_EN2</text>
<text x="146" y="139.9" transform="rotate(-90 146 139.9)">IO13</text>
<text x="149.6" y="139.9" transform="rotate(-90 149.6 139.9)">SHD/SD2</text>
<text x="153.1" y="139.9" transform="rotate(-90 153.1 139.9)">SWP/SD3</text>
<text x="156.6" y="139.9" transform="rotate(-90 156.6 139.9)">SCS/CMD</text>
<text x="160.2" y="139.9" transform="rotate(-90 160.2 139.9)">SCK/CLK</text>
<text x="163.7" y="139.9" transform="rotate(-90 163.7 139.9)">SDO</text>
<text x="167.2" y="139.9" transform="rotate(-90 167.2 139.9)">SDI</text>
<text x="170.7" y="139.9" transform="rotate(-90 170.7 139.9)">IO15</text>
<text x="174.3" y="139.9" transform="rotate(-90 174.3 139.9)">IO2</text>
<text x="241.9" y="139.1">1</text>
<text x="21.4" y="146.2">1</text>
<text x="24.9" y="144.4">1 BTN_EN1</text>
<text x="144.3" y="145.5" transform="rotate(-90 144.3 145.5)">16</text>
<text x="151.3" y="145.5" transform="rotate(-90 151.3 145.5)">18</text>
<text x="154.9" y="145.5" transform="rotate(-90 154.9 145.5)">19</text>
<text x="158.4" y="145.5" transform="rotate(-90 158.4 145.5)">20</text>
<text x="161.9" y="145.5" transform="rotate(-90 161.9 145.5)">21</text>
<text x="165.5" y="145.5" transform="rotate(-90 165.5 145.5)">22</text>
<text x="169" y="145.5" transform="rotate(-90 169 145.5)">23</text>
<text x="172.5" y="145.5" transform="rotate(-90 172.5 145.5)">24</text>
<text x="296.5" y="148">MS2</text>
<text x="147.7" y="161.5" transform="rotate(-90 147.7 161.5)">BTN_ENC 17</text>
<text x="241.9" y="165.6">2</text>
<text x="245.4" y="167.4">1</text>
<text x="245.4" y="163.8">2</text>
<text x="265.3" y="166.7">NTC2</text>
<text x="21.4" y="170.9">4</text>
<text x="24.9" y="172.6">3</text>
<text x="24.9" y="169.1">4</text>
<text x="241.9" y="169.1">1</text>
<text x="296.5" y="169.1">MS3</text>
<text x="21.4" y="177.9">2</text>
<text x="21.4" y="174.4">3</text>
<text x="24.9" y="179.7">1</text>
<text x="24.9" y="176.2">2</text>
<text x="39.5" y="179.2">SDA</text>
<text x="39.5" y="175.6">SCL</text>
<text x="21.4" y="181.5">1</text>
<text x="163.7" y="213.6" transform="rotate(-90 163.7 213.6)">9</text>
<text x="247.3" y="215">ENS 10</text>
<text x="18.5" y="221.7" transform="rotate(-90 18.5 221.7)">BUZZER</text>
<text x="149.5" y="216.7">1</text>
<text x="149.5" y="220.3">2</text>
<text x="153" y="218.5">SW</text>
<text x="165.1" y="221.6" transform="rotate(-90 165.1 221.6)">GND</text>
<text x="168.8" y="218.5">BST</text>
<text x="176.6" y="220.3">7</text>
<text x="176.6" y="216.7">8</text>
<text x="247.1" y="218.5">MS1</text>
<text x="313.5" y="218.5">1</text>
<text x="317" y="220.3">1</text>
<text x="149.5" y="223.8">3</text>
<text x="149.5" y="227.3">4</text>
<text x="153" y="222">EN</text>
<text x="153" y="225.6">COMP</text>
<text x="166.5" y="225.6">FREQ</text>
<text x="169.2" y="222">VIN</text>
<text x="176.6" y="223.8">6</text>
<text x="247.1" y="222">MS2</text>
<text x="247.1" y="225.6">MS3</text>
<text x="313.5" y="222">2</text>
<text x="313.5" y="225.6">3</text>
<text x="317" y="223.8">2</text>
<text x="317" y="227.3">3</text>
<text x="153" y="229.1">FB</text>
<text x="313.5" y="229.1">4</text>
<text x="317" y="230.9">4</text>
<text x="245.9" y="236.1">STEP 16</text>
<text x="247.9" y="239.7">DIR</text>
<text x="59.6" y="275.7" transform="rotate(-90 59.6 275.7)">1</text>
<text x="61.4" y="272.2" transform="rotate(-90 61.4 272.2)">1</text>
<text x="63.1" y="275.7" transform="rotate(-90 63.1 275.7)">2</text>
<text x="64.9" y="272.2" transform="rotate(-90 64.9 272.2)">2</text>
</g>
<g font-size="3.2" fill="#f00">
<text x="126.6" y="98.6">4</text>
<text x="130.1" y="100.3">SENSOR_VP</text>
</g>
</svg>
